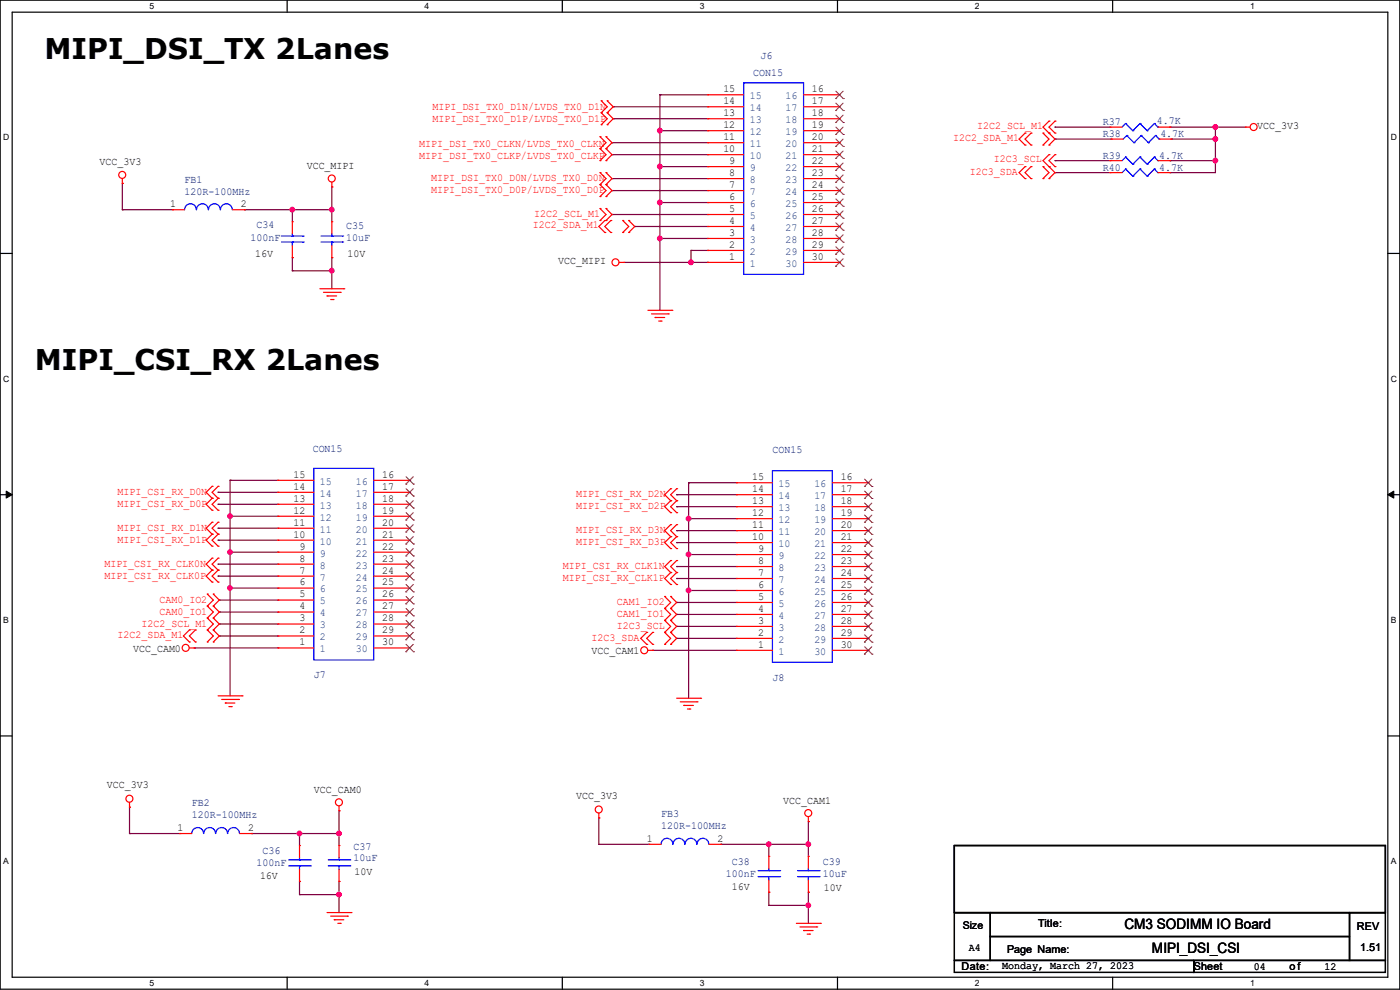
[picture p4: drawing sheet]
<svg xmlns="http://www.w3.org/2000/svg" width="297mm" height="210mm" viewBox="0 0 297 210" stroke-linecap="round" stroke-linejoin="round" font-family="sans-serif">
<path d="M0 0h297v209.8h-297zM2.6 2.6h291.8v204.7h-291.8z" fill="none" stroke="#000" stroke-width=".25"/>
<g fill="#fff">
<path d="M31.7 .3h1v2h-1z"/>
<path d="M31.7 207.6h1v1.9h-1z"/>
</g>
<path d="M60.9 0v2.6M60.9 207.3v2.5" fill="none" stroke="#000" stroke-width=".25"/>
<g fill="#fff">
<path d="M90.1 .3h1v2h-1z"/>
<path d="M90.1 207.6h1v1.9h-1z"/>
</g>
<path d="M119.3 0v2.6M119.3 207.3v2.5" fill="none" stroke="#000" stroke-width=".25"/>
<g fill="#fff">
<path d="M148.5 .3h.9v2h-.9z"/>
<path d="M148.5 207.6h.9v1.9h-.9z"/>
</g>
<path d="M177.7 0v2.6M177.7 207.3v2.5" fill="none" stroke="#000" stroke-width=".25"/>
<g fill="#fff">
<path d="M206.8 .3h1v2h-1z"/>
<path d="M206.8 207.6h1v1.9h-1z"/>
</g>
<path d="M236.1 0v2.6M236.1 207.3v2.5" fill="none" stroke="#000" stroke-width=".25"/>
<g fill="#fff">
<path d="M265.2 .3h1v2h-1z"/>
<path d="M265.2 207.6h1v1.9h-1z"/>
<path d="M.7 28.2h1.2v1.9h-1.2z"/>
<path d="M295.1 28.2h1.2v1.9h-1.2z"/>
<path d="M.7 79.3h1.2v2h-1.2z"/>
<path d="M295.1 79.3h1.2v2h-1.2z"/>
</g>
<path d="M0 53.8h2.6M294.4 53.8h2.6" fill="none" stroke="#000" stroke-width=".25"/>
<g fill="#fff">
<path d="M.7 130.5h1.2v2h-1.2z"/>
<path d="M295.1 130.5h1.1v2h-1.1z"/>
</g>
<path d="M0 104.9h2.6M294.4 104.9h2.6" fill="none" stroke="#000" stroke-width=".25"/>
<path d="M1.3 104.2l1.3 .7-1.3 .8zM294.4 104.9l1.3-.7v1.5z" fill="#000" stroke="#000" stroke-width=".21"/>
<g fill="#fff">
<path d="M.7 181.7h1.2v2h-1.2z"/>
<path d="M295.1 181.7h1.1v2h-1.1z"/>
</g>
<path d="M0 156.1h2.6M294.4 156.1h2.6M202.5 179.4h91.4v14.2h-91.4zM202.5 193.6h7.6v10.2h-7.6zM210.1 193.6h76.2v5.1h-76.2zM210.1 198.7h76.2v5.1h-76.2zM286.3 193.6h7.6v10.2h-7.6zM202.5 203.8h50.8v2.5h-50.8zM253.3 203.8h40.6v2.5h-40.6z" fill="none" stroke="#000" stroke-width=".25"/>
<g fill="none" stroke="#800040" stroke-width=".25">
<path d="M26 38.9h.1M26 38.9v5.6M70.4 39.7h.1M70.4 39.7v7.3M129.8 30.3h.1M129.8 32.8h.1M129.8 37.9h.1M129.8 30.3h20.4M129.8 32.8h20.4M129.8 37.9h20.4M130.1 25.2h.1M130.1 22.6h.1"/>
<path d="M130.1 25.2h20.1M130.1 22.6h20.1M140 20.1h.1M140 35.3h.1M140 27.7h.1M140 20.1h10.2M140 20.1v45.7M140 35.3h10.2M140 27.7h10.2M223.8 29.5h.1M223.8 27h.1M223.8 36.6h.1"/>
<path d="M223.8 34.1h.1M223.8 29.5h12M223.8 27h11.7M223.8 36.6h11.7M223.8 34.1h11.7M248.2 27h.1M248.2 36.6h.1M248.2 34.1h.1M248.2 27h16M248.2 34.1h9.7M248.5 29.5h.1M248.5 29.5h9.4"/>
<path d="M257.9 27h.1M257.9 29.5h.1M257.9 34.1h.1M257.9 27v9.6h-9.7M26 44.5h.1M26 44.5h10.6M51.9 44.5h.1M51.9 44.5h18.5M62 44.5h.1M62 54.7h.1M62 57.4h.1M62 44.5v2.5"/>
<path d="M62 54.7v2.7M62 57.4h8.4M70.4 57.4h.1M70.4 54.7h.1M70.4 44.5h.1M70.4 54.7v6.6M129.8 40.4h.1M129.8 45.5h.1M129.8 40.4h20.4M129.8 45.5h20.4M132.4 55.7h17.8M134.7 48h.1"/>
<path d="M134.7 48h15.5M140 43h.1M140 50.6h.1M140 43h10.2M140 50.6h10.2M146.6 55.7h.1M146.6 53.1h.1M146.6 53.1v2.6M146.6 53.1h3.6M150.2 53.1h.1M150.2 55.7h.1M46.3 119.7h.1"/>
<path d="M46.3 114.6h.1M46.3 112.1h.1M46.3 104.4h.1M46.3 107h.1M46.3 119.7h12.7M46.3 114.6h12.7M46.3 112.1h12.7M46.3 104.4h12.7M46.3 107h12.7M48.8 101.9h.1M48.8 117.1h.1M48.8 109.5h.1"/>
<path d="M48.8 101.9h10.2M48.8 101.9v45.7M48.8 117.1h10.2M48.8 109.5h10.2M143.6 115.1h.1M143.6 112.6h.1M143.6 104.9h.1M143.6 107.5h.1M143.6 115.1h12.7M143.6 112.6h12.7M143.6 104.9h12.7M143.6 107.5h12.7"/>
<path d="M146.1 102.4h.1M146.1 117.6h.1M146.1 110h.1M146.1 102.4h10.2M146.1 102.4v45.7M146.1 117.6h10.2M146.1 110h10.2M41.2 137.5h.1M41.2 137.5h17.8M46.3 122.2h.1M46.3 122.2h12.7M46.5 127.3h.1"/>
<path d="M46.5 134.9h.1M46.5 132.4h.1M46.5 129.8h.1M46.5 127.3h12.5M46.5 134.9h12.5M46.5 132.4h12.5M46.5 129.8h12.5M48.8 124.8h.1M48.8 124.8h10.2M138.5 138h.1M138.5 138h17.8M143.6 130.3h.1"/>
<path d="M143.6 127.8h.1M143.6 135.4h.1M143.6 132.9h.1M143.6 122.7h.1M143.6 120.2h.1M143.6 130.3h12.7M143.6 127.8h12.7M143.6 135.4h12.7M143.6 132.9h12.7M143.6 122.7h12.7M143.6 120.2h12.7M146.1 125.3h.1"/>
<path d="M146.1 125.3h10.2M27.5 171.2h.1M27.5 176.8h.1M27.5 171.2v5.6M27.5 176.8h10.6M53.4 176.8h.1M53.4 176.8h18.5M63.5 176.8h.1M63.5 176.8v2.6M71.9 176.8h.1M71.9 172h.1M71.9 172v7.4"/>
<path d="M127 173.5h.1M127 179.1h.1M127 173.5v5.6M127 179.1h10.7M153 179.1h.1M153 179.1h18.5M163.1 179.1h.1M163.1 179.1v2.6M171.5 174.3h.1M171.5 179.1h.1M171.5 174.3v7.4M63.5 187h.1"/>
<path d="M63.5 189.8h.1M63.5 187v2.8M63.5 189.8h8.4M71.9 187h.1M71.9 189.8h.1M71.9 187v6.6M163.1 189.3h.1M163.1 192.1h.1M163.1 189.3v2.8M163.1 192.1h8.4M171.5 192.1h.1M171.5 189.3h.1"/>
<path d="M171.5 189.3v6.6"/>
</g>
<g fill="#f0f" stroke="#f0f" stroke-width=".25">
<circle cx="140" cy="42.9" r=".49"/>
<circle cx="140" cy="35.3" r=".49"/>
<circle cx="140" cy="27.7" r=".49"/>
<circle cx="140" cy="50.6" r=".49"/>
<circle cx="146.6" cy="55.6" r=".49"/>
<circle cx="48.8" cy="109.5" r=".49"/>
<circle cx="48.8" cy="124.7" r=".49"/>
<circle cx="48.8" cy="117.1" r=".49"/>
<circle cx="71.9" cy="176.8" r=".49"/>
<circle cx="63.5" cy="176.8" r=".49"/>
<circle cx="71.9" cy="189.8" r=".49"/>
<circle cx="146.1" cy="110" r=".49"/>
<circle cx="146.1" cy="125.2" r=".49"/>
<circle cx="146.1" cy="117.6" r=".49"/>
<circle cx="171.5" cy="179.1" r=".49"/>
<circle cx="163.1" cy="179.1" r=".49"/>
<circle cx="171.5" cy="192" r=".49"/>
<circle cx="257.8" cy="34.1" r=".49"/>
<circle cx="70.4" cy="44.5" r=".49"/>
<circle cx="62" cy="44.5" r=".49"/>
<circle cx="70.4" cy="57.4" r=".49"/>
<circle cx="257.8" cy="26.9" r=".49"/>
<circle cx="257.8" cy="29.5" r=".49"/>
</g>
<g fill="none" stroke="#f00" stroke-width=".25">
<path d="M26 38.9h.1M26 37.9v1M70.4 39.7h.1M70.4 38.7v1M127.3 31.5h.1M127.3 29h.1M127.3 34.1h.1M127.3 39.2h.1M127.3 36.6h.1M127.3 29l1.3 1.3-1.3 1.2M127.3 31.5l1.3 1.3-1.3 1.3M127.3 36.6l1.3 1.3-1.3 1.3"/>
<path d="M127.3 39.2l1.3 1.2-1.3 1.3M127.6 23.9h.1M127.6 21.4h.1M127.6 26.5h.1M127.6 21.4l1.2 1.2-1.2 1.3M127.6 23.9l1.2 1.3-1.2 1.3M128.6 29h.1M128.6 31.5h.1M128.6 34.1h.1M128.6 36.6h.1M128.6 39.2h.1M128.6 29l1.2 1.3-1.2 1.2"/>
<path d="M128.6 31.5l1.2 1.3-1.2 1.3M128.6 36.6l1.2 1.3-1.2 1.3M128.6 39.2l1.2 1.2-1.2 1.3M128.8 21.4h.1M128.8 23.9h.1M128.8 26.5h.1M128.8 21.4l1.3 1.2-1.3 1.3M128.8 23.9l1.3 1.3-1.3 1.3M150.2 37.9h.1M150.2 35.3h.1M150.2 32.8h.1M150.2 30.3h.1"/>
<path d="M150.2 27.7h.1M150.2 25.2h.1M150.2 22.6h.1M150.2 20.1h.1M150.2 37.9h7.6M150.2 35.3h7.6M150.2 32.8h7.6M150.2 30.3h7.6M150.2 27.7h7.6M150.2 25.2h7.6M150.2 22.6h7.6M150.2 20.1h7.6"/>
<path d="M170.5 37.9h7.6M170.5 35.3h7.6M170.5 32.8h7.6M170.5 30.3h7.6M170.5 27.7h7.6M170.5 25.2h7.6M170.5 22.6h7.6M170.5 20.1h7.6M178.1 20.1h.1M178.1 22.6h.1M178.1 25.2h.1M178.1 27.7h.1"/>
<path d="M178.1 30.3h.1M178.1 32.8h.1M178.1 35.3h.1M178.1 37.9h.1M217.5 30.8h.1M217.5 28.2h.1M217.5 37.9h.1M217.5 35.3h.1M217.5 28.2l-1.3 1.3 1.3 1.3M217.5 35.3l-1.3 1.3 1.3 1.3M218.7 30.8h.1M218.7 28.2h.1"/>
<path d="M218.7 37.9h.1M218.7 35.3h.1M218.7 28.2l-1.2 1.3 1.2 1.3M218.7 35.3l-1.2 1.3 1.2 1.3M221.3 30.8h.1M221.3 28.2h.1M221.3 37.9h.1M221.3 35.3h.1M221.3 28.2l1.2 1.3-1.2 1.3M221.3 35.3l1.2 1.3-1.2 1.3M222.5 28.2h.1M222.5 30.8h.1"/>
<path d="M222.5 25.7h.1M222.5 35.3h.1M222.5 37.9h.1M222.5 32.8h.1M222.5 25.7l-1.2 1.3 2.5 2.5-1.3 1.3M222.5 32.8l-1.2 1.3 2.5 2.5-1.3 1.3M223.8 28.2h.1M223.8 25.7h.1M223.8 35.3h.1M223.8 32.8h.1M223.8 25.7l-1.3 1.3 1.3 1.2M223.8 32.8l-1.3 1.3 1.3 1.2"/>
<path d="M235.5 34.1h.1M235.5 27h.1M235.5 36.6h.1M235.5 27h2.5M235.5 34.1h2.5M235.5 36.6h2.5M235.8 29.5h.1M235.8 29.5h2.5M245.7 27h2.5M245.7 34.1h2.5M245.7 36.6h2.5M245.9 29.5h2.6"/>
<path d="M248.2 34.1h.1M248.2 27h.1M248.2 36.6h.1M248.5 29.5h.1M264.2 27h.1M264.2 27h1M36.6 44.5h.1M36.6 44.5h2.6M49.3 44.5h2.6M51.9 44.5h.1M62 47h.1M62 54.7h.1"/>
<path d="M62 47v2.6M62 52.1v2.6M70.4 47h.1M70.4 54.7h.1M70.4 47v2.6M70.4 52.1v2.6M127.3 41.7h.1M127.3 46.8h.1M127.3 44.2h.1M127.3 44.2l1.3 1.3-1.3 1.3M128.3 49.3h.1M128.3 46.8h.1"/>
<path d="M128.3 46.8l-1.3 1.2 1.3 1.3M128.6 41.7h.1M128.6 44.2h.1M128.6 46.8h.1M128.6 44.2l1.2 1.3-1.2 1.3M129.6 49.3h.1M129.6 46.8h.1M129.6 46.8l-1.3 1.2 1.3 1.3M131.4 55.7h1M132.1 49.3h.1M132.1 46.8h.1M132.1 46.8l1.3 1.2-1.3 1.3"/>
<path d="M132.4 55.7h.1M133.4 46.8h.1M133.4 49.3h.1M133.4 46.8l1.3 1.2-1.3 1.3M150.2 55.7h.1M150.2 53.1h.1M150.2 50.6h.1M150.2 48h.1M150.2 45.5h.1M150.2 43h.1M150.2 40.4h.1M150.2 55.7h7.6"/>
<path d="M150.2 53.1h7.6M150.2 50.6h7.6M150.2 48h7.6M150.2 45.5h7.6M150.2 43h7.6M150.2 40.4h7.6M170.5 55.7h7.6M170.5 53.1h7.6M170.5 50.6h7.6M170.5 48h7.6M170.5 45.5h7.6M170.5 43h7.6"/>
<path d="M170.5 40.4h7.6M178.1 40.4h.1M178.1 43h.1M178.1 45.5h.1M178.1 48h.1M178.1 50.6h.1M178.1 53.1h.1M178.1 55.7h.1M67.9 61.3h5M68.6 62h3.6M69.4 62.8h.1M69.4 62.8h2"/>
<path d="M70.1 63.5h.6M70.7 63.5h.1M72.2 62h.1M72.9 61.3h.1M137.5 65.8h5M138.2 66.6h3.6M139 67.4h.1M139 67.4h2M139.7 68.1h.6M140.3 68.1h.1M141.8 66.6h.1M142.5 65.8h.1"/>
<path d="M45 103.2h.1M45 105.7h.1M45 108.2h.1M45 110.8h.1M45 113.3h.1M45 115.9h.1M45 118.4h.1M45 103.2l-1.3 1.2 1.3 1.3M45 105.7l-1.3 1.3 1.3 1.2M45 110.8l-1.3 1.3 1.3 1.2M45 113.3l-1.3 1.3 1.3 1.3M45 118.4l-1.3 1.3 1.3 1.2"/>
<path d="M46.3 103.2h.1M46.3 105.7h.1M46.3 108.2h.1M46.3 110.8h.1M46.3 113.3h.1M46.3 115.9h.1M46.3 118.4h.1M46.3 103.2l-1.3 1.2 1.3 1.3M46.3 105.7l-1.3 1.3 1.3 1.2M46.3 110.8l-1.3 1.3 1.3 1.2M46.3 113.3l-1.3 1.3 1.3 1.3M46.3 118.4l-1.3 1.3 1.3 1.2"/>
<path d="M59 119.7h.1M59 117.1h.1M59 114.6h.1M59 112.1h.1M59 109.5h.1M59 107h.1M59 104.4h.1M59 101.9h.1M59 119.7h7.6M59 117.1h7.6M59 114.6h7.6M59 112.1h7.6"/>
<path d="M59 109.5h7.6M59 107h7.6M59 104.4h7.6M59 101.9h7.6M79.3 119.7h7.6M79.3 117.1h7.6M79.3 114.6h7.6M79.3 112.1h7.6M79.3 109.5h7.6M79.3 107h7.6M79.3 104.4h7.6M79.3 101.9h7.6"/>
<path d="M86.9 101.9h.1M86.9 104.4h.1M86.9 107h.1M86.9 109.5h.1M86.9 112.1h.1M86.9 114.6h.1M86.9 117.1h.1M86.9 119.7h.1M142.3 106.2h.1M142.3 108.8h.1M142.3 103.7h.1M142.3 111.3h.1"/>
<path d="M142.3 113.8h.1M142.3 116.4h.1M142.3 118.9h.1M142.3 106.2l-1.3 1.3 1.3 1.3M142.3 103.7l-1.3 1.2 1.3 1.3M142.3 111.3l-1.3 1.3 1.3 1.2M142.3 113.8l-1.3 1.3 1.3 1.3M142.3 118.9l-1.3 1.3 1.3 1.3M143.6 106.2h.1M143.6 108.8h.1M143.6 103.7h.1M143.6 111.3h.1"/>
<path d="M143.6 113.8h.1M143.6 116.4h.1M143.6 118.9h.1M143.6 106.2l-1.3 1.3 1.3 1.3M143.6 103.7l-1.3 1.2 1.3 1.3M143.6 111.3l-1.3 1.3 1.3 1.2M143.6 113.8l-1.3 1.3 1.3 1.3M143.6 118.9l-1.3 1.3 1.3 1.3M156.3 117.6h.1M156.3 115.1h.1M156.3 112.6h.1M156.3 110h.1"/>
<path d="M156.3 107.5h.1M156.3 104.9h.1M156.3 102.4h.1M156.3 117.6h7.6M156.3 115.1h7.6M156.3 112.6h7.6M156.3 110h7.6M156.3 107.5h7.6M156.3 104.9h7.6M156.3 102.4h7.6M176.6 117.6h7.6M176.6 115.1h7.6"/>
<path d="M176.6 112.6h7.6M176.6 110h7.6M176.6 107.5h7.6M176.6 104.9h7.6M176.6 102.4h7.6M184.2 102.4h.1M184.2 104.9h.1M184.2 107.5h.1M184.2 110h.1M184.2 112.6h.1M184.2 115.1h.1M184.2 117.6h.1"/>
<path d="M40.2 136.2h.1M40.2 133.6h.1M40.2 137.5h1M40.2 133.6l-1.3 1.3 1.3 1.3M41.2 137.5h.1M41.4 136.2h.1M41.4 133.6h.1M41.4 133.6l-1.2 1.3 1.2 1.3M44 136.2h.1M44 133.6h.1M44 128.6h.1M44 126h.1"/>
<path d="M44 131.1h.1M44 133.6l1.3 1.3-1.3 1.3M44 128.6l1.3 1.2-1.3 1.3M44 126l1.3 1.3-1.3 1.3M44 131.1l1.3 1.3-1.3 1.2M45 120.9h.1M45 123.5h.1M45 120.9l-1.3 1.3 1.3 1.3M45.3 133.6h.1M45.3 136.2h.1M45.3 126h.1M45.3 128.6h.1"/>
<path d="M45.3 131.1h.1M45.3 133.6l1.2 1.3-1.2 1.3M45.3 126l1.2 1.3-1.2 1.3M45.3 128.6l1.2 1.2-1.2 1.3M45.3 131.1l1.2 1.3-1.2 1.2M46.3 120.9h.1M46.3 123.5h.1M46.3 120.9l-1.3 1.3 1.3 1.3M59 137.5h.1M59 134.9h.1M59 132.4h.1M59 129.8h.1"/>
<path d="M59 127.3h.1M59 124.8h.1M59 122.2h.1M59 137.5h7.6M59 134.9h7.6M59 132.4h7.6M59 129.8h7.6M59 127.3h7.6M59 124.8h7.6M59 122.2h7.6M79.3 137.5h7.6M79.3 134.9h7.6"/>
<path d="M79.3 132.4h7.6M79.3 129.8h7.6M79.3 127.3h7.6M79.3 124.8h7.6M79.3 122.2h7.6M86.9 122.2h.1M86.9 124.8h.1M86.9 127.3h.1M86.9 129.8h.1M86.9 132.4h.1M86.9 134.9h.1M86.9 137.5h.1"/>
<path d="M137.2 136.7h.1M137.2 134.2h.1M137.2 134.2l-1.3 1.2 1.3 1.3M137.5 138h1M138.5 138h.1M138.5 136.7h.1M138.5 134.2h.1M138.5 134.2l-1.3 1.2 1.3 1.3M141 136.7h.1M141 134.2h.1M141 129.1h.1M141 126.5h.1"/>
<path d="M141 131.6h.1M141 134.2l1.3 1.2-1.3 1.3M141 129.1l1.3 1.2-1.3 1.3M141 126.5l1.3 1.3-1.3 1.3M141 131.6l1.3 1.3-1.3 1.3M142.3 134.2h.1M142.3 136.7h.1M142.3 121.5h.1M142.3 124h.1M142.3 126.5h.1M142.3 129.1h.1M142.3 131.6h.1"/>
<path d="M142.3 134.2l1.3 1.2-1.3 1.3M142.3 126.5l1.3 1.3-1.3 1.3M142.3 121.5l-1.3 1.2 1.3 1.3M142.3 129.1l1.3 1.2-1.3 1.3M142.3 131.6l1.3 1.3-1.3 1.3M143.6 121.5h.1M143.6 124h.1M143.6 121.5l-1.3 1.2 1.3 1.3M156.3 138h.1M156.3 135.4h.1M156.3 132.9h.1M156.3 130.3h.1"/>
<path d="M156.3 127.8h.1M156.3 125.3h.1M156.3 122.7h.1M156.3 120.2h.1M156.3 138h7.6M156.3 135.4h7.6M156.3 132.9h7.6M156.3 130.3h7.6M156.3 127.8h7.6M156.3 125.3h7.6M156.3 122.7h7.6M156.3 120.2h7.6"/>
<path d="M176.6 138h7.6M176.6 135.4h7.6M176.6 132.9h7.6M176.6 130.3h7.6M176.6 127.8h7.6M176.6 125.3h7.6M176.6 122.7h7.6M176.6 120.2h7.6M184.2 120.2h.1M184.2 122.7h.1M184.2 125.3h.1M184.2 127.8h.1"/>
<path d="M184.2 130.3h.1M184.2 132.9h.1M184.2 135.4h.1M184.2 138h.1M46.3 147.6h5.1M47 148.4h3.6M47.8 149.1h.1M47.8 149.1h2M48.6 149.9h.5M49.1 149.9h.1M50.6 148.4h.1M51.4 147.6h.1"/>
<path d="M143.6 148.1h5M144.3 148.9h3.6M145.1 149.6h.1M145.1 149.6h2M145.8 150.4h.5M146.3 150.4h.1M147.9 148.9h.1M148.6 148.1h.1M27.5 171.2h.1M27.5 170.2v1M38.1 176.8h.1M38.1 176.8h2.6"/>
<path d="M50.8 176.8h2.6M53.4 176.8h.1M63.5 179.4h.1M63.5 179.4v2.5M71.9 172h.1M71.9 179.4h.1M71.9 171v1M71.9 179.4v2.5M127 173.5h.1M127 172.5v1M137.7 179.1h.1M137.7 179.1h2.6"/>
<path d="M150.4 179.1h2.6M153 179.1h.1M171.5 174.3h.1M171.5 173.3v1M63.5 187h.1M63.5 184.4v2.6M69.4 193.6h5.1M70.1 194.4h3.6M70.9 195.1h.1M70.9 195.1h2M71.7 195.9h.5M71.9 187h.1"/>
<path d="M71.9 184.4v2.6M72.2 195.9h.1M73.7 194.4h.1M74.5 193.6h.1M163.1 181.7h.1M163.1 189.3h.1M163.1 181.7v2.5M163.1 186.7v2.6M169 195.9h5M169.7 196.6h3.6M170.5 197.4h.1M170.5 197.4h2"/>
<path d="M171.2 198.2h.5M171.5 181.7h.1M171.5 189.3h.1M171.5 181.7v2.5M171.5 186.7v2.6M171.7 198.2h.1M173.3 196.6h.1M174 195.9h.1"/>
<circle cx="25.9" cy="37.1" r=".74"/>
<circle cx="70.4" cy="37.9" r=".74"/>
<circle cx="266" cy="26.9" r=".74"/>
<circle cx="130.6" cy="55.6" r=".74"/>
<circle cx="39.4" cy="137.4" r=".74"/>
<circle cx="136.7" cy="137.9" r=".74"/>
<circle cx="27.5" cy="169.4" r=".74"/>
<circle cx="71.9" cy="170.2" r=".74"/>
<circle cx="127" cy="171.7" r=".74"/>
<circle cx="171.5" cy="172.5" r=".74"/>
</g>
<g fill="none" stroke="#00f" stroke-width=".25">
<path d="M157.8 17.6h12.7v40.6h-12.7zM238.8 33.3h.1M238.8 26.2h.1M238.8 35.9h.1M238.8 33.3l-.8 .8M238.8 33.3l1.5 1.5M238.8 26.2l-.8 .8M238.8 26.2l1.5 1.5M238.8 35.9l-.8 .7M238.8 35.9l1.5 1.5M239.1 28.7h.1M239.1 28.7l-.8 .8"/>
<path d="M239.1 28.7l1.5 1.6M240.3 34.8h.1M240.3 27.7h.1M240.3 37.4h.1M240.6 30.3h.1M241.9 33.3h.1M241.9 26.2h.1M241.9 35.9h.1M241.9 33.3l-1.6 1.5M241.9 33.3l1.5 1.5M241.9 26.2l-1.6 1.5M241.9 26.2l1.5 1.5"/>
<path d="M241.9 35.9l-1.6 1.5M241.9 35.9l1.5 1.5M242.1 28.7h.1M242.1 28.7l-1.5 1.6M242.1 28.7l1.5 1.6M243.4 34.8h.1M243.4 27.7h.1M243.4 37.4h.1M243.6 30.3h.1M244.9 33.3h.1M244.9 26.2h.1M244.9 35.9h.1"/>
<path d="M244.9 33.3l-1.5 1.5M244.9 33.3l.8 .8M244.9 26.2l-1.5 1.5M244.9 26.2l.8 .8M244.9 35.9l-1.5 1.5M244.9 35.9l.8 .7M245.2 28.7h.1M245.2 28.7l-1.6 1.6M245.2 28.7l.7 .8M245.7 34.1h.1M245.7 27h.1M245.7 36.6h.1"/>
<path d="M245.9 29.5h.1M41.7 44.5a1.25 1.25 0 0 0-1.3-1.3 1.25 1.25 0 0 0-1.2 1.3M44.2 44.5a1.25 1.25 0 0 0-1.3-1.3 1.25 1.25 0 0 0-1.2 1.3M46.7 44.5a1.25 1.25 0 0 0-1.2-1.3 1.25 1.25 0 0 0-1.3 1.3M49.3 44.5a1.25 1.25 0 0 0-1.3-1.3 1.25 1.25 0 0 0-1.2 1.3M59.7 51.4h4.6M59.7 50.1h4.6M62 50.1h.1M62 51.4h.1M62 49.6v.5M62 51.4v.7M64.3 51.4h.1"/>
<path d="M64.3 50.1h.1M68.1 51.4h4.6M68.1 50.1h4.6M70.4 50.1h.1M70.4 51.4h.1M70.4 49.6v.5M70.4 51.4v.7M72.7 51.4h.1M72.7 50.1h.1M66.6 99.4h12.7v40.6h-12.7zM163.9 99.9h12.7v40.6h-12.7zM43.2 176.8a1.25 1.25 0 0 0-1.3-1.2 1.25 1.25 0 0 0-1.2 1.2"/>
<path d="M45.7 176.8a1.25 1.25 0 0 0-1.2-1.2 1.25 1.25 0 0 0-1.3 1.2M48.3 176.8a1.25 1.25 0 0 0-1.3-1.2 1.25 1.25 0 0 0-1.2 1.2M50.8 176.8a1.25 1.25 0 0 0-1.2-1.2 1.25 1.25 0 0 0-1.3 1.2M140.3 179.1a1.25 1.25 0 0 1 1.2-1.3 1.25 1.25 0 0 1 1.2 1.3M142.8 179.1a1.25 1.25 0 0 1 1.2-1.3 1.25 1.25 0 0 1 1.3 1.3M145.3 179.1a1.25 1.25 0 0 1 1.3-1.3 1.25 1.25 0 0 1 1.2 1.3M147.9 179.1a1.25 1.25 0 0 1 1.2-1.3 1.25 1.25 0 0 1 1.3 1.3M61.3 183.7h4.5M61.3 182.4h4.5M63.5 182.4h.1M63.5 183.7h.1M63.5 181.9v.5"/>
<path d="M63.5 183.7v.7M65.8 183.7h.1M65.8 182.4h.1M69.6 183.7h4.6M69.6 182.4h4.6M71.9 182.4h.1M71.9 183.7h.1M71.9 181.9v.5M71.9 183.7v.7M74.2 183.7h.1M74.2 182.4h.1M160.8 186h4.6"/>
<path d="M160.8 184.7h4.6M163.1 184.7h.1M163.1 186h.1M163.1 184.2v.5M163.1 186v.7M165.4 186h.1M165.4 184.7h.1M169.2 186h4.6M169.2 184.7h4.6M171.5 184.7h.1M171.5 186h.1M171.5 184.2v.5"/>
<path d="M171.5 186v.7M173.8 186h.1M173.8 184.7h.1"/>
</g>
<g fill="none" stroke="#804000" stroke-width=".21">
<path d="M177.3 19.3l1.6 1.6M178.9 19.3l-1.6 1.6M177.3 20.9h.1M177.3 23.5h.1M177.3 26h.1M177.3 28.5h.1M177.3 31.1h.1M177.3 33.6h.1M177.3 36.2h.1M177.3 38.7h.1M177.3 21.9l1.6 1.6M177.3 24.4l1.6 1.6"/>
<path d="M177.3 27l1.6 1.5M177.3 29.5l1.6 1.6M177.3 32l1.6 1.6M177.3 34.6l1.6 1.6M177.3 37.1l1.6 1.6M177.3 39.7l1.6 1.5M178.9 21.9l-1.6 1.6M178.9 24.4l-1.6 1.6M178.9 27l-1.6 1.5M178.9 29.5l-1.6 1.6M178.9 32l-1.6 1.6M178.9 34.6l-1.6 1.6"/>
<path d="M178.9 37.1l-1.6 1.6M178.9 39.7l-1.6 1.5M178.9 20.9h.1M178.9 23.5h.1M178.9 26h.1M178.9 28.5h.1M178.9 31.1h.1M178.9 33.6h.1M178.9 36.2h.1M178.9 38.7h.1M177.3 41.2h.1M177.3 43.8h.1"/>
<path d="M177.3 46.3h.1M177.3 48.9h.1M177.3 51.4h.1M177.3 53.9h.1M177.3 56.5h.1M177.3 42.2l1.6 1.6M177.3 44.7l1.6 1.6M177.3 47.3l1.6 1.6M177.3 49.8l1.6 1.6M177.3 52.4l1.6 1.5M177.3 54.9l1.6 1.6M178.9 42.2l-1.6 1.6"/>
<path d="M178.9 44.7l-1.6 1.6M178.9 47.3l-1.6 1.6M178.9 49.8l-1.6 1.6M178.9 52.4l-1.6 1.5M178.9 54.9l-1.6 1.6M178.9 41.2h.1M178.9 43.8h.1M178.9 46.3h.1M178.9 48.9h.1M178.9 51.4h.1M178.9 53.9h.1M178.9 56.5h.1"/>
<path d="M86.1 102.7h.1M86.1 105.2h.1M86.1 107.8h.1M86.1 110.3h.1M86.1 112.9h.1M86.1 115.4h.1M86.1 117.9h.1M86.1 101.1l1.6 1.6M86.1 103.7l1.6 1.5M86.1 106.2l1.6 1.6M86.1 108.8l1.6 1.5M86.1 111.3l1.6 1.6"/>
<path d="M86.1 113.8l1.6 1.6M86.1 116.4l1.6 1.5M86.1 118.9l1.6 1.6M87.7 101.1l-1.6 1.6M87.7 103.7l-1.6 1.5M87.7 106.2l-1.6 1.6M87.7 108.8l-1.6 1.5M87.7 111.3l-1.6 1.6M87.7 113.8l-1.6 1.6M87.7 116.4l-1.6 1.5M87.7 118.9l-1.6 1.6M87.7 102.7h.1"/>
<path d="M87.7 105.2h.1M87.7 107.8h.1M87.7 110.3h.1M87.7 112.9h.1M87.7 115.4h.1M87.7 117.9h.1M183.4 103.2h.1M183.4 105.7h.1M183.4 108.3h.1M183.4 110.8h.1M183.4 113.4h.1M183.4 115.9h.1"/>
<path d="M183.4 118.4h.1M183.4 101.6l1.6 1.6M183.4 104.2l1.6 1.5M183.4 106.7l1.6 1.6M183.4 109.3l1.6 1.5M183.4 111.8l1.6 1.6M183.4 114.3l1.6 1.6M183.4 116.9l1.6 1.5M183.4 119.4l1.6 1.6M185 101.6l-1.6 1.6M185 104.2l-1.6 1.5M185 106.7l-1.6 1.6"/>
<path d="M185 109.3l-1.6 1.5M185 111.8l-1.6 1.6M185 114.3l-1.6 1.6M185 116.9l-1.6 1.5M185 119.4l-1.6 1.6M185 103.2h.1M185 105.7h.1M185 108.3h.1M185 110.8h.1M185 113.4h.1M185 115.9h.1M185 118.4h.1"/>
<path d="M86.1 120.5h.1M86.1 123h.1M86.1 125.6h.1M86.1 128.1h.1M86.1 130.6h.1M86.1 133.2h.1M86.1 135.7h.1M86.1 138.3h.1M86.1 121.5l1.6 1.5M86.1 124l1.6 1.6M86.1 126.5l1.6 1.6M86.1 129.1l1.6 1.5"/>
<path d="M86.1 131.6l1.6 1.6M86.1 134.2l1.6 1.5M86.1 136.7l1.6 1.6M87.7 121.5l-1.6 1.5M87.7 124l-1.6 1.6M87.7 126.5l-1.6 1.6M87.7 129.1l-1.6 1.5M87.7 131.6l-1.6 1.6M87.7 134.2l-1.6 1.5M87.7 136.7l-1.6 1.6M87.7 120.5h.1M87.7 123h.1"/>
<path d="M87.7 125.6h.1M87.7 128.1h.1M87.7 130.6h.1M87.7 133.2h.1M87.7 135.7h.1M87.7 138.3h.1M183.4 121h.1M183.4 123.5h.1M183.4 126.1h.1M183.4 128.6h.1M183.4 131.1h.1M183.4 133.7h.1"/>
<path d="M183.4 136.2h.1M183.4 138.8h.1M183.4 122l1.6 1.5M183.4 124.5l1.6 1.6M183.4 127l1.6 1.6M183.4 129.6l1.6 1.5M183.4 132.1l1.6 1.6M183.4 134.7l1.6 1.5M183.4 137.2l1.6 1.6M185 122l-1.6 1.5M185 124.5l-1.6 1.6M185 127l-1.6 1.6"/>
<path d="M185 129.6l-1.6 1.5M185 132.1l-1.6 1.6M185 134.7l-1.6 1.5M185 137.2l-1.6 1.6M185 121h.1M185 123.5h.1M185 126.1h.1M185 128.6h.1M185 131.1h.1M185 133.7h.1M185 136.2h.1M185 138.8h.1"/>
</g>
<g font-size="6.1">
<text x="9.4" y="12.4">MIPI_DSI_TX 2Lanes</text>
<text x="7.4" y="78.5">MIPI_CSI_RX 2Lanes</text>
</g>
<g font-size="3">
<text x="238.5" y="197.1">CM3 SODIMM IO Board</text>
<text x="244.4" y="202.2">MIPI_DSI_CSI</text>
</g>
<g font-size="2.3" fill="#000080">
<text x="159.8" y="16.1">CON15</text>
<text x="161.3" y="12.6">J6</text>
<text x="234" y="26.5">R37</text>
<text x="234" y="29.1">R38</text>
<text x="245.4" y="26.3">4.7K</text>
<text x="246.2" y="29.1">4.7K</text>
<text x="234" y="33.7">R39</text>
<text x="245.9" y="33.7">4.7K</text>
<text x="39.2" y="38.7">FB1</text>
<text x="39.2" y="41.3">120R-100MHz</text>
<text x="234" y="36.2">R40</text>
<text x="245.9" y="36.2">4.7K</text>
<text x="53.1" y="51.2">100nF</text>
<text x="54.4" y="48.4">C34</text>
<text x="73.4" y="48.6">C35</text>
<text x="73.4" y="51.2">10uF</text>
<text x="66.3" y="95.9">CON15</text>
<text x="163.9" y="96.1">CON15</text>
<text x="66.6" y="143.9">J7</text>
<text x="163.9" y="144.4">J8</text>
<text x="40.7" y="171.1">FB2</text>
<text x="40.7" y="173.6">120R-100MHz</text>
<text x="140.3" y="173.4">FB3</text>
<text x="140.3" y="175.9">120R-100MHz</text>
<text x="54.4" y="183.8">100nF</text>
<text x="55.7" y="181.2">C36</text>
<text x="75" y="180.2">C37</text>
<text x="75" y="182.8">10uF</text>
<text x="155.2" y="183.5">C38</text>
<text x="174.5" y="183.5">C39</text>
<text x="154" y="186.1">100nF</text>
<text x="174.5" y="186.1">10uF</text>
</g>
<g font-size="2.3" fill="#f00">
<text x="91.7" y="23.2">MIPI_DSI_TX0_D1N/LVDS_TX0_D1N</text>
<text x="91.7" y="25.8">MIPI_DSI_TX0_D1P/LVDS_TX0_D1P</text>
<text x="202.2" y="29.8">I2C2_SDA_M1</text>
<text x="207.3" y="27.3">I2C2_SCL_M1</text>
<text x="88.9" y="31.1">MIPI_DSI_TX0_CLKN/LVDS_TX0_CLKN</text>
<text x="88.9" y="33.7">MIPI_DSI_TX0_CLKP/LVDS_TX0_CLKP</text>
<text x="210.9" y="34.4">I2C3_SCL</text>
<text x="91.5" y="38.5">MIPI_DSI_TX0_D0N/LVDS_TX0_D0N</text>
<text x="91.5" y="41">MIPI_DSI_TX0_D0P/LVDS_TX0_D0P</text>
<text x="205.8" y="37.2">I2C3_SDA</text>
<text x="113.3" y="46.1">I2C2_SCL_M1</text>
<text x="113.1" y="48.4">I2C2_SDA_M1</text>
<text x="24.9" y="105">MIPI_CSI_RX_D0N</text>
<text x="24.9" y="107.6">MIPI_CSI_RX_D0P</text>
<text x="122.2" y="105.5">MIPI_CSI_RX_D2N</text>
<text x="24.9" y="112.6">MIPI_CSI_RX_D1N</text>
<text x="122.2" y="108.1">MIPI_CSI_RX_D2P</text>
<text x="122.2" y="113.2">MIPI_CSI_RX_D3N</text>
<text x="24.9" y="115.2">MIPI_CSI_RX_D1P</text>
<text x="122.2" y="115.7">MIPI_CSI_RX_D3P</text>
<text x="22.1" y="120.3">MIPI_CSI_RX_CLK0N</text>
<text x="22.1" y="122.8">MIPI_CSI_RX_CLK0P</text>
<text x="119.4" y="120.8">MIPI_CSI_RX_CLK1N</text>
<text x="119.4" y="123.3">MIPI_CSI_RX_CLK1P</text>
<text x="33.8" y="127.9">CAM0_IO2</text>
<text x="33.8" y="130.4">CAM0_IO1</text>
<text x="130.9" y="128.4">CAM1_IO2</text>
<text x="130.9" y="130.9">CAM1_IO1</text>
<text x="24.9" y="135.3">I2C2_SDA_M1</text>
<text x="30" y="133">I2C2_SCL_M1</text>
<text x="125.5" y="136">I2C3_SDA</text>
<text x="130.9" y="133.5">I2C3_SCL</text>
</g>
<g font-size="2.3">
<text x="153.5" y="22.1">14</text>
<text x="153.5" y="19.6">15</text>
<text x="172.3" y="19.6">16</text>
<text x="172.3" y="22.1">17</text>
<text x="153.5" y="29.7">11</text>
<text x="153.5" y="27.2">12</text>
<text x="153.5" y="24.6">13</text>
<text x="172.3" y="24.6">18</text>
<text x="172.3" y="27.2">19</text>
<text x="172.3" y="29.7">20</text>
<text x="266.7" y="27.3">VCC_3V3</text>
<text x="21.1" y="34.9">VCC_3V3</text>
<text x="65.1" y="35.9">VCC_MIPI</text>
<text x="153.5" y="32.3">10</text>
<text x="154.7" y="34.8">9</text>
<text x="172.3" y="32.3">21</text>
<text x="172.3" y="34.8">22</text>
<text x="154.7" y="39.9">7</text>
<text x="154.7" y="37.3">8</text>
<text x="172.3" y="37.3">23</text>
<text x="172.3" y="39.9">24</text>
<text x="36.1" y="43.9">1</text>
<text x="51.1" y="43.9">2</text>
<text x="154.7" y="47.5">4</text>
<text x="154.7" y="45">5</text>
<text x="154.7" y="42.4">6</text>
<text x="172.3" y="42.4">25</text>
<text x="172.3" y="45">26</text>
<text x="172.3" y="47.5">27</text>
<text x="154.7" y="52.6">2</text>
<text x="154.7" y="50">3</text>
<text x="172.3" y="50">28</text>
<text x="172.3" y="52.6">29</text>
<text x="54.1" y="54.5">16V</text>
<text x="73.7" y="54.5">10V</text>
<text x="118.4" y="56">VCC_MIPI</text>
<text x="154.7" y="55.1">1</text>
<text x="172.3" y="55.1">30</text>
<text x="62.3" y="101.3">15</text>
<text x="81.1" y="101.3">16</text>
<text x="159.6" y="101.9">15</text>
<text x="178.4" y="101.9">16</text>
<text x="62.3" y="106.4">13</text>
<text x="62.3" y="103.9">14</text>
<text x="81.1" y="103.9">17</text>
<text x="81.1" y="106.4">18</text>
<text x="159.6" y="106.9">13</text>
<text x="159.6" y="104.4">14</text>
<text x="178.4" y="104.4">17</text>
<text x="178.4" y="106.9">18</text>
<text x="62.3" y="111.5">11</text>
<text x="62.3" y="109">12</text>
<text x="81.1" y="109">19</text>
<text x="81.1" y="111.5">20</text>
<text x="159.6" y="112">11</text>
<text x="159.6" y="109.5">12</text>
<text x="178.4" y="109.5">19</text>
<text x="178.4" y="112">20</text>
<text x="62.3" y="114">10</text>
<text x="63.5" y="119.1">8</text>
<text x="63.5" y="116.6">9</text>
<text x="81.1" y="114">21</text>
<text x="81.1" y="116.6">22</text>
<text x="81.1" y="119.1">23</text>
<text x="159.6" y="114.6">10</text>
<text x="160.8" y="119.6">8</text>
<text x="160.8" y="117.1">9</text>
<text x="178.4" y="114.6">21</text>
<text x="178.4" y="117.1">22</text>
<text x="178.4" y="119.6">23</text>
<text x="63.5" y="124.2">6</text>
<text x="63.5" y="121.7">7</text>
<text x="81.1" y="121.7">24</text>
<text x="81.1" y="124.2">25</text>
<text x="160.8" y="124.7">6</text>
<text x="160.8" y="122.2">7</text>
<text x="178.4" y="122.2">24</text>
<text x="178.4" y="124.7">25</text>
<text x="63.5" y="131.8">3</text>
<text x="63.5" y="129.3">4</text>
<text x="63.5" y="126.7">5</text>
<text x="81.1" y="126.7">26</text>
<text x="81.1" y="129.3">27</text>
<text x="81.1" y="131.8">28</text>
<text x="160.8" y="129.8">4</text>
<text x="160.8" y="127.3">5</text>
<text x="178.4" y="127.3">26</text>
<text x="178.4" y="129.8">27</text>
<text x="63.5" y="136.9">1</text>
<text x="63.5" y="134.4">2</text>
<text x="81.1" y="134.4">29</text>
<text x="81.1" y="136.9">30</text>
<text x="160.8" y="137.4">1</text>
<text x="160.8" y="134.9">2</text>
<text x="160.8" y="132.3">3</text>
<text x="178.4" y="132.3">28</text>
<text x="178.4" y="134.9">29</text>
<text x="178.4" y="137.4">30</text>
<text x="28.2" y="138.3">VCC_CAM0</text>
<text x="125.5" y="138.8">VCC_CAM1</text>
<text x="22.6" y="167.3">VCC_3V3</text>
<text x="66.6" y="168.3">VCC_CAM0</text>
<text x="122.2" y="169.5">VCC_3V3</text>
<text x="166.2" y="170.6">VCC_CAM1</text>
<text x="37.6" y="176.3">1</text>
<text x="52.6" y="176.3">2</text>
<text x="137.2" y="178.6">1</text>
<text x="152.2" y="178.6">2</text>
<text x="75.2" y="185.5">10V</text>
<text x="55.2" y="186.6">16V</text>
<text x="155.2" y="188.8">16V</text>
<text x="174.8" y="189.1">10V</text>
<text x="220.3" y="196.7">Title:</text>
<text x="287.8" y="197.2">REV</text>
<text x="205.5" y="201.8">A4</text>
<text x="213.7" y="202.3">Page Name:</text>
<text x="288.6" y="201.8">1.51</text>
<text x="204" y="205.8">Date:</text>
<text x="212.6" y="205.6">Monday, March 27, 2023</text>
<text x="253.3" y="205.8">Sheet</text>
<text x="266" y="205.9">04</text>
<text x="273.6" y="205.8">of</text>
<text x="281" y="205.9">12</text>
</g>
<g font-size="2.3" fill="#004080">
<text x="159" y="23.6">14</text>
<text x="159" y="21">15</text>
<text x="166.7" y="21">16</text>
<text x="166.7" y="23.6">17</text>
<text x="159" y="28.7">12</text>
<text x="159" y="26.1">13</text>
<text x="166.7" y="26.1">18</text>
<text x="166.7" y="28.7">19</text>
<text x="159" y="33.7">10</text>
<text x="159" y="31.2">11</text>
<text x="166.7" y="31.2">20</text>
<text x="166.7" y="33.7">21</text>
<text x="159" y="41.4">7</text>
<text x="159" y="38.8">8</text>
<text x="159" y="36.3">9</text>
<text x="166.7" y="36.3">22</text>
<text x="166.7" y="38.8">23</text>
<text x="166.7" y="41.4">24</text>
<text x="159" y="46.4">5</text>
<text x="159" y="43.9">6</text>
<text x="166.7" y="43.9">25</text>
<text x="166.7" y="46.4">26</text>
<text x="159" y="51.5">3</text>
<text x="159" y="49">4</text>
<text x="166.7" y="49">27</text>
<text x="166.7" y="51.5">28</text>
<text x="159" y="56.6">1</text>
<text x="159" y="54.1">2</text>
<text x="166.7" y="54.1">29</text>
<text x="166.7" y="56.6">30</text>
<text x="67.9" y="107.9">13</text>
<text x="67.9" y="105.4">14</text>
<text x="67.9" y="102.8">15</text>
<text x="75.5" y="102.8">16</text>
<text x="75.5" y="105.4">17</text>
<text x="75.5" y="107.9">18</text>
<text x="165.1" y="105.9">14</text>
<text x="165.1" y="103.3">15</text>
<text x="172.8" y="103.3">16</text>
<text x="172.8" y="105.9">17</text>
<text x="67.9" y="113">11</text>
<text x="67.9" y="110.4">12</text>
<text x="75.5" y="110.4">19</text>
<text x="75.5" y="113">20</text>
<text x="165.1" y="113.5">11</text>
<text x="165.1" y="111">12</text>
<text x="165.1" y="108.4">13</text>
<text x="172.8" y="108.4">18</text>
<text x="172.8" y="111">19</text>
<text x="172.8" y="113.5">20</text>
<text x="67.9" y="118.1">9</text>
<text x="67.9" y="115.5">10</text>
<text x="75.5" y="115.5">21</text>
<text x="75.5" y="118.1">22</text>
<text x="165.1" y="118.6">9</text>
<text x="165.1" y="116">10</text>
<text x="172.8" y="116">21</text>
<text x="172.8" y="118.6">22</text>
<text x="67.9" y="125.7">6</text>
<text x="67.9" y="123.1">7</text>
<text x="67.9" y="120.6">8</text>
<text x="75.5" y="120.6">23</text>
<text x="75.5" y="123.1">24</text>
<text x="75.5" y="125.7">25</text>
<text x="165.1" y="123.7">7</text>
<text x="165.1" y="121.1">8</text>
<text x="172.8" y="121.1">23</text>
<text x="172.8" y="123.7">24</text>
<text x="67.9" y="130.8">4</text>
<text x="67.9" y="128.2">5</text>
<text x="75.5" y="128.2">26</text>
<text x="75.5" y="130.8">27</text>
<text x="165.1" y="131.3">4</text>
<text x="165.1" y="128.7">5</text>
<text x="165.1" y="126.2">6</text>
<text x="172.8" y="126.2">25</text>
<text x="172.8" y="128.7">26</text>
<text x="172.8" y="131.3">27</text>
<text x="67.9" y="135.8">2</text>
<text x="67.9" y="133.3">3</text>
<text x="75.5" y="133.3">28</text>
<text x="75.5" y="135.8">29</text>
<text x="165.1" y="136.4">2</text>
<text x="165.1" y="133.8">3</text>
<text x="172.8" y="133.8">28</text>
<text x="172.8" y="136.4">29</text>
<text x="67.9" y="138.4">1</text>
<text x="75.5" y="138.4">30</text>
<text x="165.1" y="138.9">1</text>
<text x="172.8" y="138.9">30</text>
</g>
<text font-size="2.2" x="204.3" y="197.1">Size</text>
<g font-size="1.8">
<text x="31.7" y="1.9">5</text>
<text x="90.1" y="1.9">4</text>
<text x="148.5" y="1.9">3</text>
<text x="206.8" y="1.9">2</text>
<text x="265.2" y="1.9">1</text>
<text x=".7" y="29.8">D</text>
<text x="295.1" y="29.8">D</text>
<text x=".7" y="80.9">C</text>
<text x="295.1" y="80.9">C</text>
<text x=".7" y="132.1">B</text>
<text x="295.1" y="132.1">B</text>
<text x=".7" y="183.3">A</text>
<text x="295.1" y="183.3">A</text>
<text x="31.7" y="209.2">5</text>
<text x="90.1" y="209.2">4</text>
<text x="148.5" y="209.2">3</text>
<text x="206.8" y="209.2">2</text>
<text x="265.2" y="209.2">1</text>
</g>
</svg>
